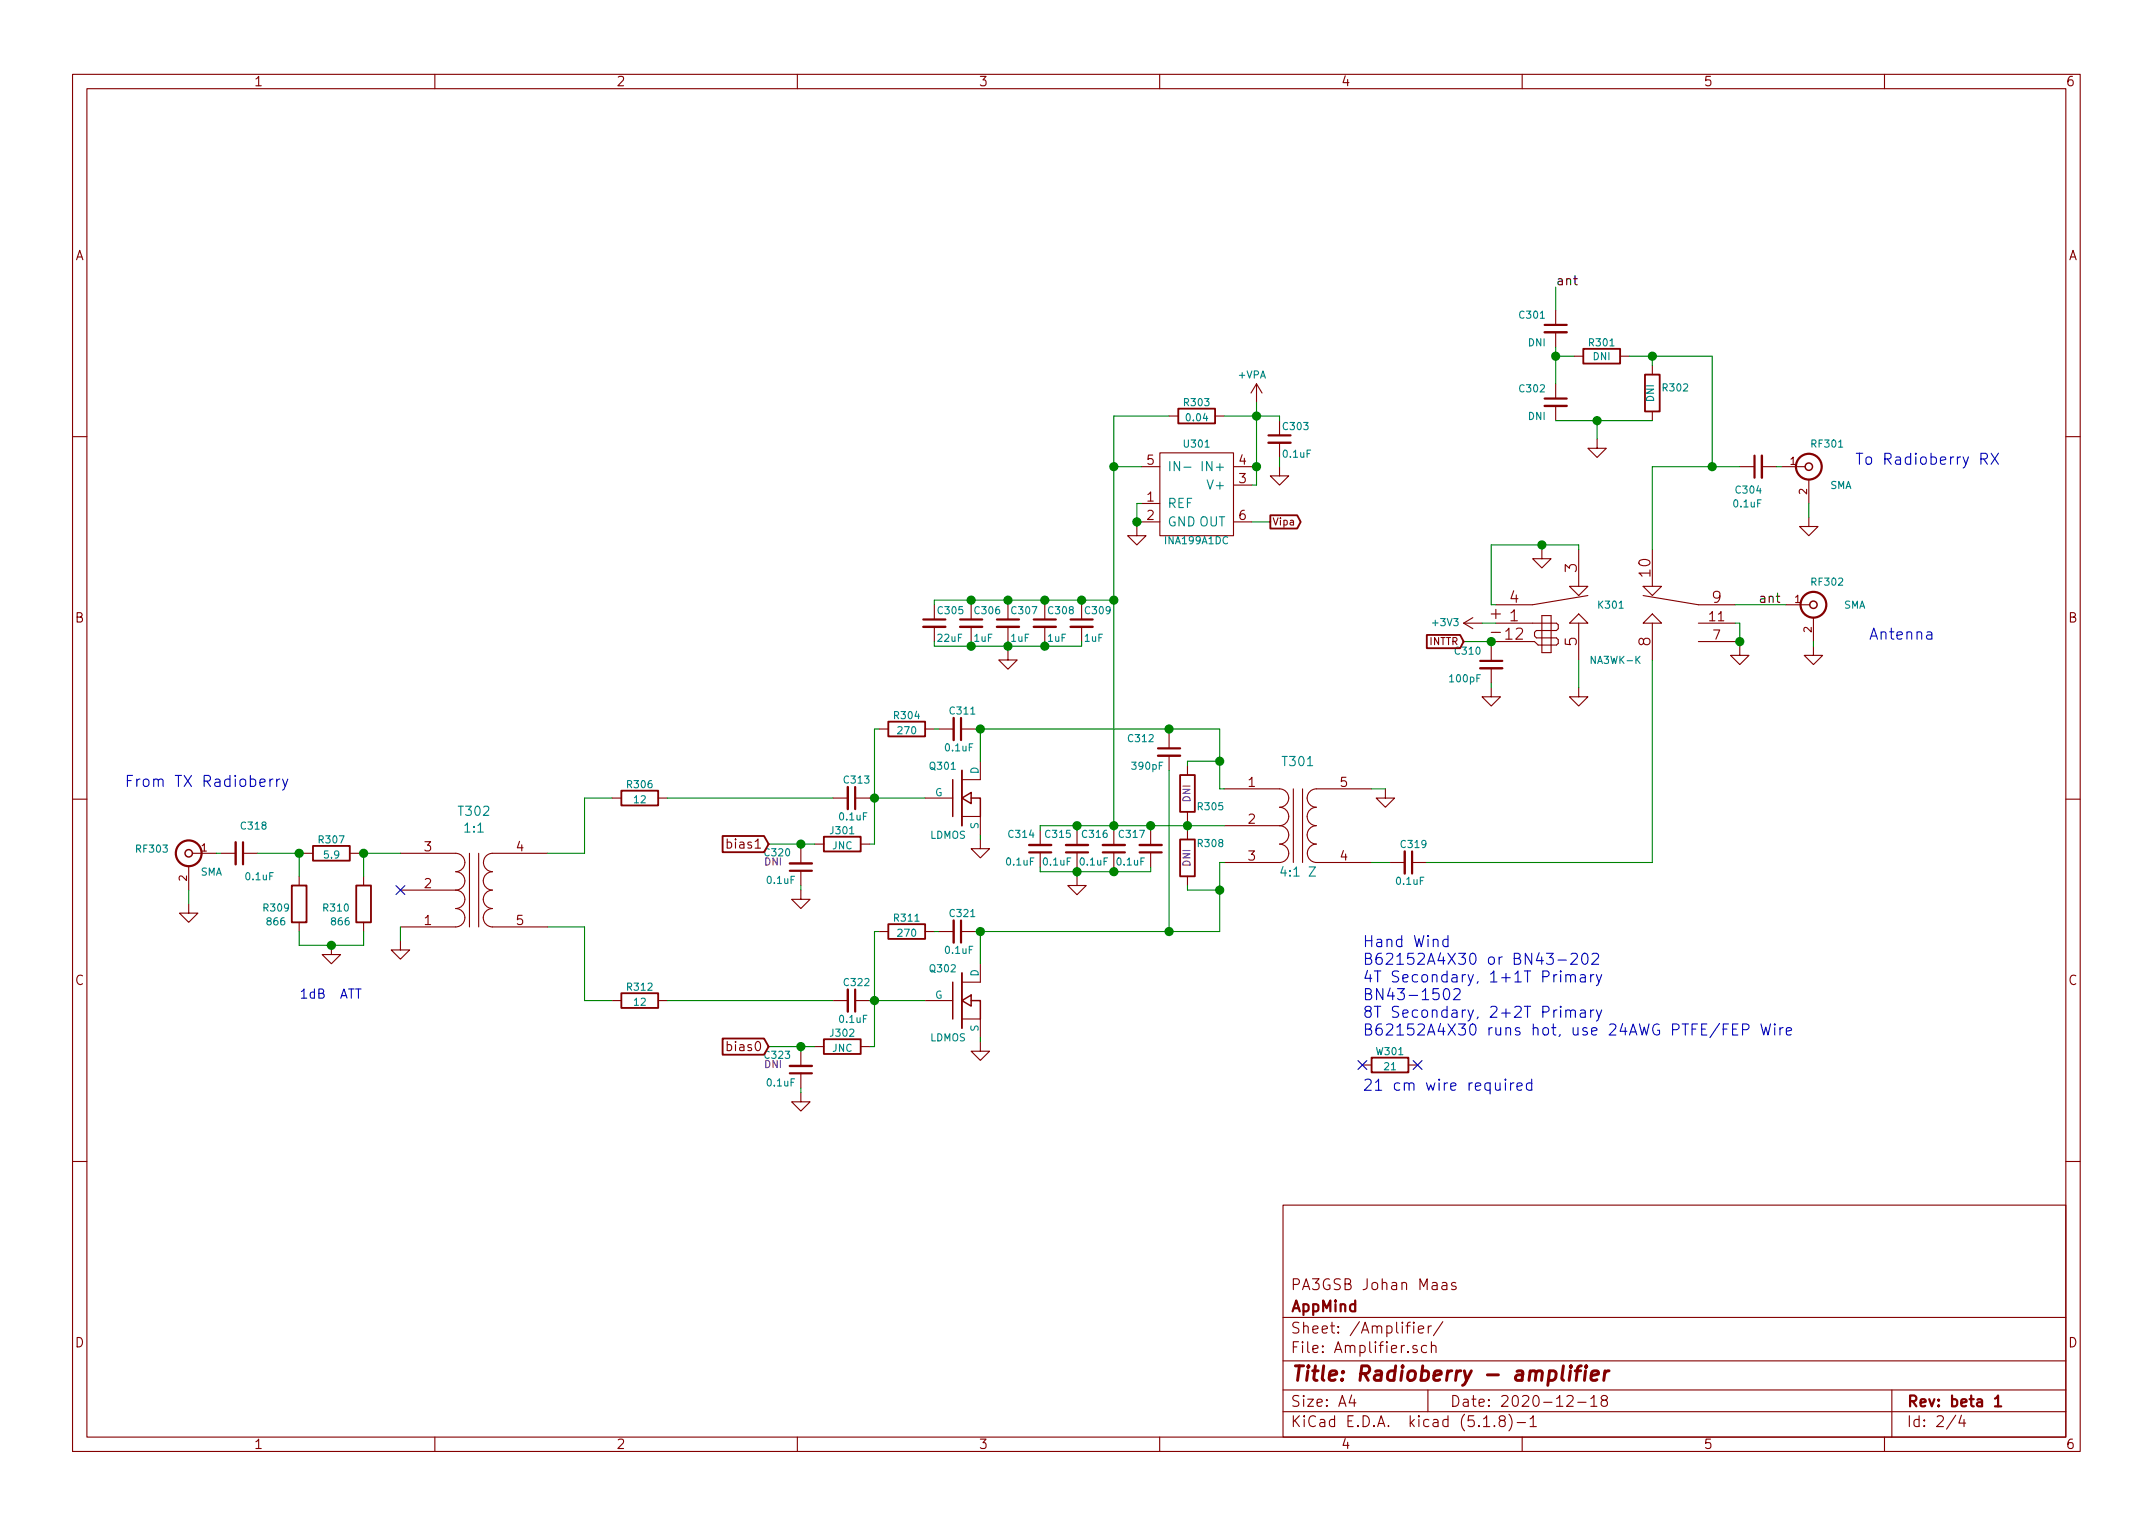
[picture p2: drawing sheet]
<svg xmlns="http://www.w3.org/2000/svg" width="297mm" height="210mm" viewBox="0 0 297 210" stroke-linecap="round" stroke-linejoin="round" font-family="sans-serif">
<g fill="none" stroke="#840000" stroke-width=".15">
<path d="M10 10.3h277v189.9h-277zM12 12.2h273v186.1h-273zM60 10.3v1.9M110 10.3v1.9M160 10.3v1.9M210 10.3v1.9M260 10.3v1.9M161.3 57.4h1.3M167.6 57.4h1.3M173.4 53l-.8 1.2M173.4 53v2.5M173.4 53l.7 1.2"/>
<path d="M176.5 58v2.1M214.6 42.8v2M214.6 45.8v2.1M214.6 53v2M214.6 56v2M217.2 49.1h1.2M223.5 49.1h1.3M228 50.4v1.3M228 56.8v1.2M10 60.2h2M156.8 72.6v1.3h1.3l-1.3 1.3-1.2-1.3h1.2M157.5 69.5h2.5"/>
<path d="M157.5 72h2.5M157.5 64.4h2.5M160 62.5h10.2v11.4h-10.2zM170.2 72h2.5M170.2 66.9h2.5M170.2 64.4h2.5M176.5 64.4v1.3h1.3l-1.3 1.2-1.2-1.2h1.2M176.5 61.1v2M212.7 75.8v1.3h1.3l-1.3 1.3-1.2-1.3h1.2M217.8 75.8v5.1M220.3 60.6v1.2h1.3l-1.3 1.3-1.2-1.3h1.2M228 75.8v5.1"/>
<path d="M240 64.4h2.1M243.1 64.4h2M245.7 64.4h3.3M249.6 71.4v1.2h-1.3l1.3 1.3 1.2-1.3h-1.2M249.6 66.2v3.3M285 60.2h2M128.9 83.4v2.1M128.9 86.5v2M134 83.4v2.1M134 86.5v2M139.1 89.8v1.3h1.2l-1.2 1.2-1.3-1.2h1.3M139.1 83.4v2.1"/>
<path d="M139.1 86.5v2M144.1 83.4v2.1M144.1 86.5v2M149.2 83.4v2.1M149.2 86.5v2M201.9 86l1.3 .7M201.9 86h2.6M203.2 85.2l-1.3 .8M205.7 94.9v1.2h1.3l-1.3 1.3-1.2-1.3h1.2M205.7 87.2h1.3M205.7 84.7h1.3M205.7 89.1v2.1"/>
<path d="M205.7 92.2v2M206.4 86h8.3l.3 .2v.5l-.3 .3h-2.7l-.3 .2v.5l.3 .3h2.7l.3 .3v.5l-.3 .2h-2.5l-.5-.5h-5.3M206.4 84.1v1.2M212.7 84.9h1.3v5.1h-1.3zM216.5 86l1.3-1.3 1.3 1.3zM216.5 80.9h2.6l-1.3 1.3zM217.8 94.9v1.2h1.3l-1.3 1.3-1.3-1.3h1.3M217.8 86v5.1M219.1 82.2l-7.6 1.2h-5.1M226.7 80.9h2.5l-1.2 1.3zM226.7 86l1.3-1.3 1.2 1.3zM226.7 82.2l7.6 1.2h5.1"/>
<path d="M228 86v5.1M234.3 86h5.1M234.3 88.5h5.1M240 89.1v1.3h1.3l-1.3 1.3-1.2-1.3h1.2M246.4 83.4h3.3M250.2 89.1v1.3h1.3l-1.3 1.3-1.3-1.3h1.3M250.2 85.2v3.3M10 110.3h2M26 119.5v3.3M26.5 117.7h3.3M30.5 117.7h2M33.5 117.7h2.1"/>
<path d="M41.9 117.7h1.3M48.3 117.7h1.2M55.2 117.7h7.7a1.27 1.27 0 0 1 1.2 1.3 1.27 1.27 0 0 1-1.2 1.3 1.27 1.27 0 0 1 1.2 1.2 1.27 1.27 0 0 1-1.2 1.3M64.8 117.7v10.2M66 117.7v10.2M75.6 117.7h-7.7a1.27 1.27 0 0 0-1.2 1.3 1.27 1.27 0 0 0 1.2 1.3 1.27 1.27 0 0 0-1.2 1.2 1.27 1.27 0 0 0 1.2 1.3 1.27 1.27 0 0 0-1.2 1.3 1.27 1.27 0 0 0 1.2 1.2 1.27 1.27 0 0 0-1.2 1.3 1.27 1.27 0 0 0 1.2 1.3h7.7M84.5 110.1h1.2M90.8 110.1h1.3M110.5 117.1v2M112.4 116.5h1.3M114.9 110.1h2.1M118 110.1h2"/>
<path d="M118.7 116.5h1.3M121.3 100.6h1.3M127.6 110.1h3.8M127.6 100.6h1.3M129.5 100.6h2.1M132.6 100.6h2M132.7 112.6h2.6v2.6M135.3 115.8v1.3h1.2l-1.2 1.3-1.3-1.3h1.3M135.3 105v2.6h-2.6M143.5 114.5v2.1M143.5 117.6v2M148.6 114.5v2.1"/>
<path d="M148.6 117.6v2M153.7 114.5v2.1M153.7 117.6v2M158.7 114.5v2.1M158.7 117.6v2M161.3 101.2v2M161.3 104.3v2M163.8 105.7v1.2M163.8 112v1.3M163.8 114.5v1.3M168.9 108.8h7.6a1.27 1.27 0 0 1 1.3 1.3 1.27 1.27 0 0 1-1.3 1.3 1.27 1.27 0 0 1 1.3 1.2 1.27 1.27 0 0 1-1.3 1.3M168.9 113.9h7.6"/>
<path d="M176.5 113.9a1.27 1.27 0 0 1 1.3 1.3 1.27 1.27 0 0 1-1.3 1.3 1.27 1.27 0 0 1 1.3 1.2 1.27 1.27 0 0 1-1.3 1.3h-7.6M178.4 108.8v10.2M179.7 108.8v10.2M189.2 108.8h-7.6a1.27 1.27 0 0 0-1.3 1.3 1.27 1.27 0 0 0 1.3 1.3 1.27 1.27 0 0 0-1.3 1.2 1.27 1.27 0 0 0 1.3 1.3 1.27 1.27 0 0 0-1.3 1.3 1.27 1.27 0 0 0 1.3 1.3 1.27 1.27 0 0 0-1.2 1.2 1.27 1.27 0 0 0 1.2 1.3h7.6M191.1 108.8v1.3h1.3l-1.3 1.3-1.2-1.3h1.2M191.8 119h2M194.8 119h2M285 110.3h2M26 124.7v1.3h1.3l-1.3 1.2-1.2-1.2h1.2M41.3 120.9v1.3M41.3 127.2v1.3M45.7 130.4v1.3h1.3l-1.3 1.3-1.3-1.3h1.3"/>
<path d="M50.2 120.9v1.3M50.2 127.2v1.3M55.2 129.8v1.3h1.3l-1.3 1.2-1.2-1.2h1.2M55.2 122.8h7.7M62.9 122.8a1.27 1.27 0 0 1 1.2 1.3 1.27 1.27 0 0 1-1.2 1.2 1.27 1.27 0 0 1 1.2 1.3 1.27 1.27 0 0 1-1.2 1.3h-7.7M84.5 138h1.2M90.8 138h1.3M110.5 122.8v1.3h1.3l-1.3 1.2-1.3-1.2h1.3M110.5 120.1v2.1M114.9 138h2.1M118 138h2M121.3 128.5h1.3"/>
<path d="M127.6 138h3.8M127.6 128.5h1.3M129.5 128.5h2.1M132.6 128.5h2M135.3 133v2.5h-2.6M148.6 120.9v1.3h1.3l-1.3 1.2-1.3-1.2h1.3M163.8 120.9v1.3M110.5 150.7v1.3h1.3l-1.3 1.3-1.3-1.3h1.3M110.5 145v2.1M110.5 148.1v2M112.4 144.4h1.3M118.7 144.4h1.3"/>
<path d="M132.7 140.6h2.6v2.5M135.3 143.8v1.2h1.2l-1.2 1.3-1.3-1.3h1.3M188 146.9h1.2M194.3 146.9h1.3M10 160.2h2M177 166.3h108v32h-108zM199 177l.1-.1 .4 .1 .1 .9M199.6 177.3l-.5 .1a.29 .29 0 0 0-.2 .2 .29 .29 0 0 0 .2 .3l.5-.1M200.8 177a.37 .37 0 0 0-.5 .1v.1a.54 .54 0 0 0 .5 .3l.1 .1-.1 .2-.1 .1-.4-.1M285 160.2h2M60 198.3v1.9M110 198.3v1.9"/>
<path d="M160 198.3v1.9M177 194.8h108M177 191.8h108M177 187.8h108M177 181.8h108M186.5 192.5l-.4 1h1M186.8 193v1M195 182.4v.1v.1l.1-.1-.1-.1v.2M195 182.9v1M195.5 185.7l-.4-.1-.1 .1-.1 .2a.48 .48 0 0 0 .6 .3l.1 .1-.1 .2-.2 .1-.4-.1M195.7 183.4l.7-.1-.1-.3-.4-.1-.2 .2 .1 .7 .1 .1 .4-.1M196.8 185.7a.5 .5 0 0 0-.6 0l-.1 .6a.47 .47 0 0 0 .6 .3l.1-.1"/>
<path d="M197 191.8v3M197.1 182.9v1M197.5 185.7a.38 .38 0 0 1 .6 .1v.8M197.5 182.9a.37 .37 0 0 0-.4 .3M197.5 185.1v1.5M199.1 182.3l-1.3 2M204.7 196.8h.8M206.2 196.7v.1l-.1-.1h.1v.1M207.1 196l-.1-.1-.2-.2 .2-.3a.48 .48 0 0 1 .6 .1l.1 .2-.2 .2-.4 .1a.48 .48 0 0 0-.1 .7 .53 .53 0 0 0 .6 0 .51 .51 0 0 0-.2-.7M208.2 195.1a1.71 1.71 0 0 1 0 2.3M209.3 196.3h1.2M210 198.3v1.9"/>
<path d="M211.1 195.8l.3-.3 .1-.2v1.5M211.1 196.8h.9M216.2 192.7l.2-.2 .5 .1a.4 .4 0 0 1 .1 .6l-.9 .8h.9M217.7 193.5h1.1M219.5 193l.4-.5v1.5M219.5 194h.8M221.2 193.2l-.3-.3 .3-.4a.47 .47 0 0 1 .6 .3l-.2 .3-.4 .1a.48 .48 0 0 0-.2 .7 .48 .48 0 0 0 .8-.2l-.1-.4-.2-.1M260 198.3v1.9M261 191.8v6.5M269.8 195.2l-1.2 2M270.6 195.2l-.3 1.1h.9M271 195.8v1"/>
</g>
<g fill="none" stroke="#840000" stroke-width=".3">
<path d="M213.1 44.8h3.1M213.1 55h3.1M175 60.1h3.1M242.1 62.9v3M127.4 85.5h3M132.5 85.5h3M132.6 99.1v3M137.5 85.5h3.1M142.6 85.5h3.1M147.7 85.5h3M204.2 91.2h3.1M33.5 116.2v3"/>
<path d="M118 108.6v3M142 117.6h3M147.1 117.6h3M152.1 117.6h3.1M157.2 117.6h3.1M159.8 103.2h3M194.8 117.5v3M109 120.1h3M118 136.5v3.1M132.6 127v3M109 148.1h3M275.2 193l.5-.5v1.5"/>
<path d="M275.2 194h.9"/>
<circle cx="249.6" cy="64.4" r="1.78"/>
<circle cx="250.2" cy="83.4" r="1.78"/>
<circle cx="26" cy="117.7" r="1.78"/>
</g>
<path d="M215.7 188.4l-.2 1.8 .2 .2M216.7 189.1l-.2 1.3M216.7 188.4l-.1 .1 .1 .1 .1-.1-.1-.1v.2M217.3 189.1h.8M218.2 188.4l-.4 .1-.1 .2-.3 1.7M218.7 189.1l-.1 1.3M218.8 188.4l-.1 .1 .1 .1 .1-.1-.1-.1v.2M219.5 189.8l1-.2v-.4l-.6-.1-.2 .1-.1 .2-.1 .8 .1 .1 .1 .1 .6-.1M221.4 189.1l-.1 1.3M222 189.1a.54 .54 0 0 0-.6 .4" fill="none" stroke="#840000" stroke-width=".41"/>
<g fill="none" stroke="#840000" stroke-width=".33">
<path d="M213.1 45.8h3.1M213.1 56h3.1M175 61.1h3.1M243.1 62.9v3M127.4 86.5h3M131.6 99.1v3M132.5 86.5h3M137.5 86.5h3.1M142.6 86.5h3.1M147.7 86.5h3M204.2 92.2h3.1M32.5 116.2v3"/>
<path d="M109 119.1h3M117 108.6v3M142 116.6h3M147.1 116.6h3M152.1 116.6h3.1M157.2 116.6h3.1M159.8 104.3h3M193.8 117.5v3M117 136.5v3.1M131.6 127v3M109 147.1h3"/>
</g>
<g fill="none" stroke="#840000" stroke-width=".25">
<path d="M162.6 56.4h5v2h-5zM218.4 48.1h5.1v2.1h-5.1zM226.9 51.7h2.1v5.1h-2.1zM175.3 71.1h3.7l.5 .9-.5 .9h-3.7zM122.6 99.6h5v2h-5zM196.8 87.6h4.6l.5 .9-.5 .9h-4.6zM43.2 116.7h5.1v2h-5.1zM85.7 109.1h5.1v2h-5.1zM99.7 115.3h5.7l.6 1.2-.6 1.1h-5.7zM113.7 115.4h5v2.1h-5zM132.7 106.3v7.6M162.8 115.8h2v5.1h-2z"/>
<path d="M162.8 106.9h2v5.1h-2zM40.3 122.2h2v5h-2zM49.1 122.2h2.1v5h-2.1zM85.7 137h5.1v2.1h-5.1zM122.6 127.5h5v2h-5zM132.7 134.2v7.7M99.7 143.3h5.7l.6 1.1-.6 1.1h-5.7zM113.7 143.4h5v2h-5zM189.2 145.9h5.1v2h-5.1z"/>
</g>
<path d="M163.3 64.5h1M165.9 63.7v1.2" fill="none" stroke="#008484" stroke-width=".15"/>
<g fill="none" stroke="#840000" stroke-width=".2">
<path d="M131.4 107.6v5M132.7 110.1l1.3-.8v1.6zM134 110.1h1.3v2.5M131.4 135.5v5.1M132.7 138l1.3-.7v1.5zM134 138h1.3v2.6"/>
<circle cx="249.6" cy="64.4" r=".51"/>
<circle cx="250.2" cy="83.4" r=".51"/>
<circle cx="26" cy="117.7" r=".51"/>
</g>
<g fill="none" stroke="#008400" stroke-width=".15">
<path d="M214.6 39.6v3.2M161.3 57.4h-7.6v57.1M168.9 57.4h7.6v.6M173.4 55.5v11.4h-.7M214.6 49.1h2.6M214.6 47.9v5.1M214.6 58h13.4M220.3 58v2.6M224.8 49.1h11.4v15.3M228 49.1v1.3M153.7 64.4h3.8M156.8 72h.7"/>
<path d="M157.5 69.5h-.7v3.1M172.7 64.4h.7M172.7 72h2.6M176.5 63.1v1.3M212.7 75.2v.6M217.8 75.8v-.6h-12.1v8.2h.7M240 64.4h-12v11.4M245.1 64.4h.6M249.6 69.5v1.9M128.9 88.5v.6h20.3v-.6M134 82.8v.6M134 88.5v.6"/>
<path d="M139.1 82.8v.6M139.1 88.5v1.3M144.1 82.8v.6M144.1 88.5v.6M149.2 82.8v.6M153.7 82.8h-24.8v.6M201.9 88.5h4.5M204.5 86h1.9M205.7 88.5v.6M205.7 94.2v.7M217.8 91.1v3.8M228 91.1v27.9h-31.2"/>
<path d="M239.4 86h.6v3.1M239.4 88.5h.6M239.4 83.4h7M250.2 88.5v.6M29.8 117.7h.7M35.6 117.7h6.3M41.3 117.7v3.2M49.5 117.7h5.7M50.2 117.7v3.2M84.5 110.1h-3.9v7.6h-5M92.1 110.1h22.8M106 116.5h6.4"/>
<path d="M110.5 116.5v.6M120 110.1h7.6M121.3 100.6h-.7v15.9h-.6M128.9 100.6h.6M134.6 100.6h33.7v8.2h.6M135.3 100.6v4.4M135.3 115.2v.6M143.5 119.6v.7h15.2v-.7M148.6 113.9v.6M148.6 119.6v1.3M153.7 119.6v.7M158.7 113.9v.6"/>
<path d="M161.3 100.6v.6M161.3 106.3v22.2M163.8 113.3v1.2M168.3 105h-4.5v.7M168.9 113.9h-25.4v.6M168.9 119h-.6v9.5h-33.7M189.2 108.8h1.9M189.2 119h2.6M26 122.8v1.9M41.3 128.5v1.9h8.9v-1.9M55.2 127.9v1.9M75.6 127.9h5v10.1h3.9"/>
<path d="M92.1 138h22.8M110.5 122.2v.6M120 138h7.6M121.3 128.5h-.7v15.9h-.6M128.9 128.5h.6M135.3 128.5v4.5M163.8 122.2v.6h4.5M106 144.4h6.4M110.5 144.4v.6M110.5 150.1v.6M135.3 143.1v.7"/>
</g>
<g fill="none" stroke="#0000c2" stroke-width=".15">
<path d="M273.3 63.3h.6a.4 .4 0 0 0 .3-.4 .4 .4 0 0 0-.3-.4h-.6v1.6M273.7 63.3l.5 .8M274.7 62.5l1 1.6M275.7 62.5l-1 1.6M265.9 87.2h.1h.4l.1 1M266.5 87.5l-.5 .1a.3 .3 0 0 0-.2 .3 .3 .3 0 0 0 .2 .3l.5-.1M37.2 107.5v1M37.7 107.5l-.3 .1-.2 .2M38.2 107.5v1M38.6 107.5l-.3 .1-.1 .2M39 107.5l.3 1M39.7 107.5l-.5 1.4-.2 .1"/>
<path d="M49.1 136.4h.7M49.5 136.4v1.3M199.3 136.5a.38 .38 0 0 1 .3-.1 .38 .38 0 0 1 .3 .3 .81 .81 0 0 1-.4 1.2 1 1 0 0 1-.2-1.4zM199.8 129.7l-.5-.1-.2 .3v.4l.1 .2 .1 .1 .5-.1M199.8 129.1v1.5M200.6 136.5l.2-.1h.4a.39 .39 0 0 1 .2 .6l-.9 .9h.9M215 132.5h1.1M216 134.6a.41 .41 0 0 1 .7 .1v.8M216 139.5a.41 .41 0 0 1 .7 0v.9M216 134.5v1M216 139.3v1.1M216.7 134.7a.36 .36 0 0 1 .3-.3 .36 .36 0 0 1 .3 .3v.8"/>
<path d="M216.7 139.5a.36 .36 0 0 1 .3-.2 .36 .36 0 0 1 .3 .2v.9M216.8 131.6a.61 .61 0 0 1 .7 0 .4 .4 0 0 1 .1 .6l-.9 .8h.9M218.1 134.5h.1h.4l.1 1M218.1 139.4l.1-.1 .4 .1 .1 1M218.4 131.6a.38 .38 0 0 1 .6 .2l.1 .3a.77 .77 0 0 1-.4 .9h-.1a.97 .97 0 0 1-.2-1.4zM218.7 134.8l-.5 .1a.31 .31 0 0 0-.2 .3 .31 .31 0 0 0 .2 .3l.5-.1M218.7 139.7l-.5 .1a.31 .31 0 0 0-.2 .3 .31 .31 0 0 0 .2 .3l.5-.1M219.5 134.5v1M219.5 139.3v1.1M219.7 131.6a.62 .62 0 0 1 .8 0v.2v.4l-.9 .8h.9M219.9 134.5a.37 .37 0 0 0-.4 .2M219.9 139.3a.37 .37 0 0 0-.4 .3"/>
<path d="M220.2 134.5l.4 1M220.2 139.3l.4 1.1M221 134.5l-.5 1.3-.3 .2M221 139.3l-.5 1.4-.3 .2M207.7 148.9l-.1 .1h.2l-.1-.1v.1M207.7 149.4v1M208.4 149.4v1M208.9 149.4l-.3 .1-.2 .2M209.3 149.9l.7-.1-.1-.3-.4-.1-.2 .2 .1 .7 .1 .1 .4-.1M211.3 149.5a.48 .48 0 0 0-.7 .2l.1 .6a.48 .48 0 0 0 .6 0M211.3 148.9v1.5M239 142h.5"/>
<path d="M239.8 141.3h-.8v1.5h.8M240.4 142.1h.6a.4 .4 0 0 0 .3-.4 .4 .4 0 0 0-.3-.4h-.6v1.5M243 141.3l.3 1.5 .3-1.1 .3 1.1 .4-1.5M244.9 141.3h-.1h.1v.1M244.9 141.8v1M245.6 141.8v1M246 141.8l-.3 .1-.1 .2M246.5 142.3l.7-.2-.1-.2-.4-.1-.2 .2v.7l.2 .1 .4-.1"/>
</g>
<g fill="#008400" stroke="#008400" stroke-width=".25">
<circle cx="158.8" cy="113.9" r=".51"/>
<circle cx="144.1" cy="82.8" r=".51"/>
<circle cx="149.2" cy="82.8" r=".51"/>
<circle cx="228" cy="49.1" r=".51"/>
<circle cx="236.2" cy="64.4" r=".51"/>
<circle cx="148.6" cy="120.3" r=".51"/>
<circle cx="153.7" cy="120.3" r=".51"/>
<circle cx="168.3" cy="105" r=".51"/>
<circle cx="168.3" cy="122.8" r=".51"/>
<circle cx="163.8" cy="113.9" r=".51"/>
<circle cx="139.1" cy="82.8" r=".51"/>
<circle cx="220.3" cy="58" r=".51"/>
<circle cx="153.7" cy="113.9" r=".51"/>
<circle cx="148.6" cy="113.9" r=".51"/>
<circle cx="135.3" cy="128.5" r=".51"/>
<circle cx="120.7" cy="138" r=".51"/>
<circle cx="135.3" cy="100.6" r=".51"/>
<circle cx="50.2" cy="117.7" r=".51"/>
<circle cx="120.7" cy="110.1" r=".51"/>
<circle cx="173.4" cy="57.4" r=".51"/>
<circle cx="139.1" cy="89.1" r=".51"/>
<circle cx="41.3" cy="117.7" r=".51"/>
<circle cx="240" cy="88.5" r=".51"/>
<circle cx="45.7" cy="130.4" r=".51"/>
<circle cx="134" cy="89.1" r=".51"/>
<circle cx="134" cy="82.8" r=".51"/>
<circle cx="205.7" cy="88.5" r=".51"/>
<circle cx="110.5" cy="144.4" r=".51"/>
<circle cx="110.5" cy="116.5" r=".51"/>
<circle cx="173.4" cy="64.4" r=".51"/>
<circle cx="156.8" cy="72" r=".51"/>
<circle cx="153.7" cy="64.4" r=".51"/>
<circle cx="153.7" cy="82.8" r=".51"/>
<circle cx="161.3" cy="128.5" r=".51"/>
<circle cx="161.3" cy="100.6" r=".51"/>
<circle cx="214.6" cy="49.1" r=".51"/>
<circle cx="212.7" cy="75.2" r=".51"/>
<circle cx="144.1" cy="89.1" r=".51"/>
</g>
<path d="M54.6 122.2l1.3 1.2M55.9 122.2l-1.3 1.2M187.4 146.3l1.2 1.2M188.6 146.3l-1.2 1.2M195 146.3l1.2 1.2M196.2 146.3l-1.2 1.2" fill="none" stroke="#000084" stroke-width=".15"/>
<text font-size="2.8" fill="#840000" x="178" y="190.5">Title: Radioberry - amplifier</text>
<g font-size="2.1" fill="#0000c2">
<text x="255.9" y="64.1">To Radioberry RX</text>
<text x="257.8" y="88.3">Antenna</text>
<text x="17.1" y="108.6">From TX Radioberry</text>
<text x="188" y="130.7">Hand Wind</text>
<text x="188" y="133.1">B62152A4X30 or BN43-202</text>
<text x="188" y="135.6">4T Secondary, 1+1T Primary</text>
<text x="188" y="138">BN43-1502</text>
<text x="188" y="140.4">8T Secondary, 2+2T Primary</text>
<text x="188" y="142.9">B62152A4X30 runs hot, use 24AWG PTFE/FEP Wire</text>
<text x="188" y="150.5">21 cm wire required</text>
</g>
<g font-size="2.1" fill="#840000">
<text x="208.3" y="83.2">4</text>
<text x="217.6" y="78.9" transform="rotate(-90 217.6 78.9)">3</text>
<text x="227.7" y="79.5" transform="rotate(-90 227.7 79.5)">10</text>
<text x="236.3" y="83.2">9</text>
<text x="207.7" y="88.3">12</text>
<text x="208.3" y="85.7">1</text>
<text x="217.6" y="89.1" transform="rotate(-90 217.6 89.1)">5</text>
<text x="227.7" y="89.1" transform="rotate(-90 227.7 89.1)">8</text>
<text x="178" y="178">PA3GSB Johan Maas</text>
<text x="178" y="184">Sheet: /Amplifier/</text>
<text x="178" y="181">AppMind</text>
<text x="178" y="186.7">File: Amplifier.sch</text>
<text x="178" y="196.9">KiCad E.D.A. kicad (5.1.8)-1</text>
<text x="178" y="194.1">Size: A4</text>
<text x="200" y="194.1">Date: 2020-12-18</text>
<text x="263" y="194.1">Rev: beta 1</text>
<text x="263" y="196.9">Id: 2/4</text>
</g>
<g font-size="1.8" fill="#840000">
<text x="35" y="11.9">1</text>
<text x="85" y="11.9">2</text>
<text x="135" y="11.9">3</text>
<text x="185" y="11.9">4</text>
<text x="235" y="11.9">5</text>
<text x="285" y="11.9">6</text>
<text x="10.4" y="35.9">A</text>
<text x="285.4" y="35.9">A</text>
<text x="158.3" y="64.1">5</text>
<text x="171" y="64.1">4</text>
<text x="158.3" y="69.2">1</text>
<text x="158.3" y="71.7">2</text>
<text x="171" y="66.7">3</text>
<text x="171" y="71.7">6</text>
<text x="10.4" y="85.9">B</text>
<text x="235.9" y="85.7">11</text>
<text x="236.4" y="88.3">7</text>
<text x="285.4" y="85.9">B</text>
<text x="172.2" y="108.6">1</text>
<text x="172.2" y="113.7">2</text>
<text x="184.9" y="108.6">5</text>
<text x="58.6" y="117.5">3</text>
<text x="71.3" y="117.5">4</text>
<text x="100.7" y="117.1">bias1</text>
<text x="172.2" y="118.7">3</text>
<text x="184.9" y="118.7">4</text>
<text x="58.6" y="122.5">2</text>
<text x="58.6" y="127.6">1</text>
<text x="71.3" y="127.6">5</text>
<text x="10.4" y="135.9">C</text>
<text x="285.4" y="135.9">C</text>
<text x="100.7" y="145">bias0</text>
<text x="10.4" y="185.9">D</text>
<text x="285.4" y="185.9">D</text>
<text x="35" y="199.9">1</text>
<text x="85" y="199.9">2</text>
<text x="135" y="199.9">3</text>
<text x="185" y="199.9">4</text>
<text x="235" y="199.9">5</text>
<text x="285" y="199.9">6</text>
</g>
<g font-size="1.8">
<text x="214.6" y="39.4">ant</text>
<text x="242.6" y="83.2">ant</text>
</g>
<g font-size="1.8" fill="#008484">
<text x="161" y="65">IN-</text>
<text x="166.4" y="65">IN+</text>
<text x="161" y="70.1">REF</text>
<text x="167" y="67.6">V+</text>
<text x="161" y="72.6">GND OUT</text>
<text x="177.1" y="105.7">T301</text>
<text x="63.4" y="112.6">T302</text>
<text x="64.1" y="114.9">1:1</text>
<text x="177" y="120.9">4:1 Z</text>
</g>
<text font-size="1.8" fill="#0000c2" x="41.3" y="137.8">1dB ATT</text>
<g font-size="1.4" fill="#008484">
<text x="209.7" y="44">C301</text>
<text x="210.8" y="47.8">DNI</text>
<text x="219.3" y="47.8">R301</text>
<text x="170.9" y="52.2">+VPA</text>
<text x="219.8" y="49.7">DNI</text>
<text x="229.5" y="54">R302</text>
<text x="163.4" y="56">R303</text>
<text x="163.8" y="58.1">0.04</text>
<text x="177.1" y="59.3">C303</text>
<text x="209.7" y="54.1">C302</text>
<text x="210.8" y="57.9">DNI</text>
<text x="228.2" y="55.4" transform="rotate(-90 228.2 55.4)">DNI</text>
<text x="163.4" y="61.7">U301</text>
<text x="177.1" y="63.1">0.1uF</text>
<text x="250" y="61.7">RF301</text>
<text x="239.3" y="70">0.1uF</text>
<text x="239.6" y="68.1">C304</text>
<text x="252.5" y="67.5">SMA</text>
<text x="160.9" y="75.1">INA199A1DC</text>
<text x="220.6" y="84">K301</text>
<text x="250" y="80.8">RF302</text>
<text x="254.4" y="84">SMA</text>
<text x="129.4" y="88.5">22uF</text>
<text x="129.5" y="84.7">C305</text>
<text x="134.4" y="88.5">1uF</text>
<text x="134.6" y="84.7">C306</text>
<text x="139.5" y="88.5">1uF</text>
<text x="139.6" y="84.7">C307</text>
<text x="144.6" y="88.5">1uF</text>
<text x="144.7" y="84.7">C308</text>
<text x="149.7" y="88.5">1uF</text>
<text x="149.8" y="84.7">C309</text>
<text x="197.8" y="86.4">+3V3</text>
<text x="200.1" y="94.1">100pF</text>
<text x="200.8" y="90.3">C310</text>
<text x="219.6" y="91.6">NA3WK-K</text>
<text x="123.4" y="99.2">R304</text>
<text x="124" y="101.3">270</text>
<text x="131.1" y="98.6">C311</text>
<text x="128.4" y="106.2">Q301</text>
<text x="130.5" y="103.7">0.1uF</text>
<text x="135" y="106.8" transform="rotate(-90 135 106.8)">D</text>
<text x="155.8" y="102.4">C312</text>
<text x="156.3" y="106.2">390pF</text>
<text x="86.6" y="108.7">R306</text>
<text x="87.5" y="110.8">12</text>
<text x="115.9" y="113.2">0.1uF</text>
<text x="116.5" y="108.1">C313</text>
<text x="129" y="109.8">G</text>
<text x="165.4" y="111.8">R305</text>
<text x="18.9" y="117.6">RF303</text>
<text x="33.4" y="114.4">C318</text>
<text x="44.1" y="116.4">R307</text>
<text x="44.8" y="118.4">5.9</text>
<text x="105.6" y="118.1">C320</text>
<text x="114.7" y="115.1">J301</text>
<text x="114.9" y="117.2">JNC</text>
<text x="128.3" y="115.7">LDMOS</text>
<text x="135" y="114.4" transform="rotate(-90 135 114.4)">S</text>
<text x="138.9" y="119.4">0.1uF</text>
<text x="139.2" y="115.6">C314</text>
<text x="144" y="119.4">0.1uF</text>
<text x="144.3" y="115.6">C315</text>
<text x="149.1" y="119.4">0.1uF</text>
<text x="149.4" y="115.6">C316</text>
<text x="154.2" y="119.4">0.1uF</text>
<text x="154.5" y="115.6">C317</text>
<text x="165.4" y="116.9">R308</text>
<text x="193.4" y="117">C319</text>
<text x="27.7" y="120.8">SMA</text>
<text x="34" y="121.4">0.1uF</text>
<text x="36.4" y="125.7">R309</text>
<text x="44.7" y="125.7">R310</text>
<text x="105.9" y="121.9">0.1uF</text>
<text x="192.7" y="122.1">0.1uF</text>
<text x="36.9" y="127.7">866</text>
<text x="45.8" y="127.7">866</text>
<text x="123.4" y="127.1">R311</text>
<text x="124" y="129.2">270</text>
<text x="130.5" y="131.6">0.1uF</text>
<text x="131.1" y="126.5">C321</text>
<text x="86.6" y="136.7">R312</text>
<text x="116.5" y="136">C322</text>
<text x="128.4" y="134.1">Q302</text>
<text x="129" y="137.8">G</text>
<text x="135" y="134.7" transform="rotate(-90 135 134.7)">D</text>
<text x="87.5" y="138.8">12</text>
<text x="114.7" y="143">J302</text>
<text x="115.9" y="141.1">0.1uF</text>
<text x="128.3" y="143.7">LDMOS</text>
<text x="135" y="142.3" transform="rotate(-90 135 142.3)">S</text>
<text x="105.6" y="146.1">C323</text>
<text x="105.9" y="149.9">0.1uF</text>
<text x="114.9" y="145.1">JNC</text>
<text x="190" y="145.6">W301</text>
<text x="191" y="147.6">21</text>
</g>
<g font-size="1.4" fill="#840000">
<text x="247" y="64.1">1</text>
<text x="249.3" y="68.2" transform="rotate(-90 249.3 68.2)">2</text>
<text x="175.5" y="72.5">Vipa</text>
<text x="247.6" y="83.2">1</text>
<text x="197.2" y="89">INTTR</text>
<text x="249.9" y="87.2" transform="rotate(-90 249.9 87.2)">2</text>
<text x="27.8" y="117.5">1</text>
<text x="25.8" y="121.5" transform="rotate(-90 25.8 121.5)">2</text>
</g>
<g font-size="1.4" fill="#840084">
<text x="164.2" y="110.7" transform="rotate(-90 164.2 110.7)">DNI</text>
<text x="105.5" y="119.4">DNI</text>
<text x="164.2" y="119.6" transform="rotate(-90 164.2 119.6)">DNI</text>
<text x="105.5" y="147.3">DNI</text>
</g>
</svg>
